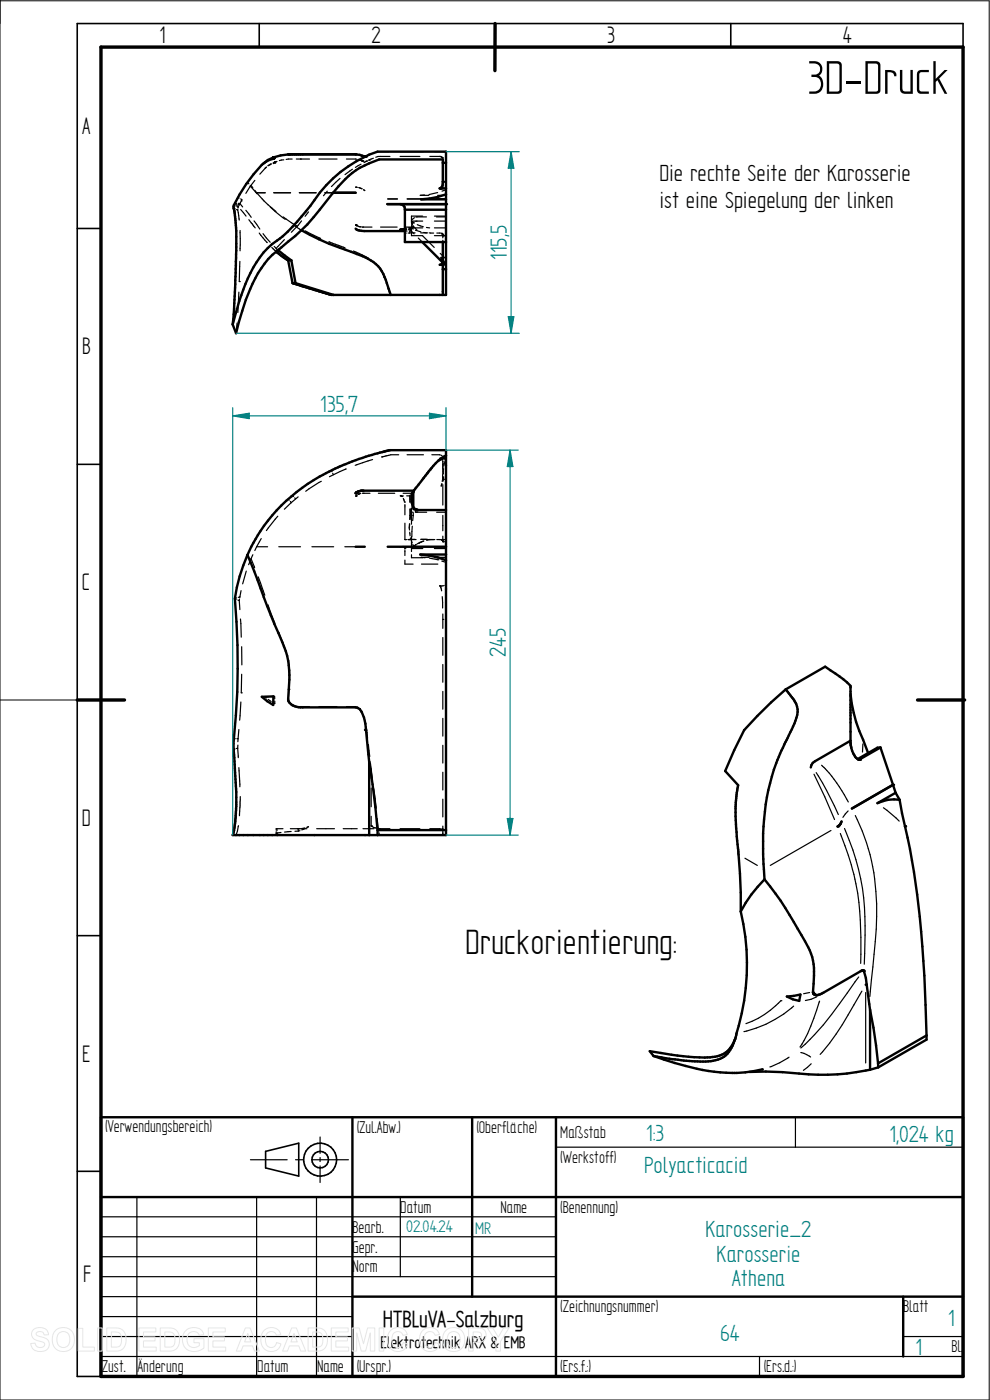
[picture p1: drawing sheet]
<svg xmlns="http://www.w3.org/2000/svg" width="210mm" height="297mm" viewBox="0 0 210 297" stroke-linecap="round" stroke-linejoin="round" font-family="sans-serif">
<path d="M0 0v297h209.8v-296.8h-209.8M0 148.5h16.4" fill="none" stroke="#000" stroke-width=".21"/>
<g fill="none" stroke="#000" stroke-width=".34">
<path d="M55 5v5M105 5v5M155 5v5M204.3 10v-5h-187.9v287h5M16.4 48.5h5M16.4 98.5h5M16.4 148.5h5M16.4 198.5h5M16.4 248.5h5M56.3 244.3l7.1-1.8v7l-7.1-1.7z"/>
<circle cx="67.9" cy="246" r="3.5"/>
<circle cx="67.9" cy="246" r="1.76"/>
</g>
<path d="M21.4 10h182.9v282h-182.9zM105 5v10M16.4 148.5h10M194.6 148.5h10" fill="none" stroke="#000" stroke-width=".72"/>
<g fill="none" stroke="#000" stroke-width=".51">
<path d="M58 33.7a6.8 6.8 0 0 0-4.2 3.3 29.8 29.8 0 0 0-4.3 6.8l.6 5.2v4.2l-.2 7.1-.5 8.5M61.1 32.8a8.3 8.3 0 0 0-5.3 2M61.2 32.8h14.2l2.2 .4M75.4 32.7l-14.3 .1M93.3 40h1.3M93.6 39.8l-.1 .1M93.6 39.8l.3-.9v-5.1h-13.5a18.6 18.6 0 0 0-9.9 7.3 58 58 0 0 1-7.9 9l-2.9 2.4a19.5 19.5 0 0 0-6.6 8.8 62.7 62.7 0 0 0-3 9.4l-.7-1.9M93.9 34.5h.7M58.6 53.4l2.5 1.8M59 53.1l2.8 2.1M61.1 55.2h.7M61.1 55.2l1 4.9"/>
<path d="M61.8 55.2l.9 4.9M64 48.9a63.3 63.3 0 0 0 11.7 5 8.3 8.3 0 0 1 5.9 4.9l1.3 3.8M70.7 40.9h4.7M75.4 48.5l.6 .4 1.3 .1h8.6M82.2 43.3h12.4M84.9 43.3a1.01 1.01 0 0 1 1 1v7.1h8.7M84.9 48.7h1M85.6 48.7h-.1M85.6 48.7h.2M85.9 44.5h8.7M89.6 51.4l4.3 4.3-.3-1M93.9 56.1l-.6 .1"/>
<path d="M93.9 55.8h.1M93.9 51.4v11.2M93.9 57.1h.7M94.6 41.2l-1.7 .6-3.6 .5h5.3M62.1 60.1l8.2 2.5h24.3v-30.4h-14.5a27.5 27.5 0 0 0-14.3 11.5 32 32 0 0 1-8.1 8.1 23.8 23.8 0 0 0-6.5 10.9l-1.8 6.1M62.1 60.1h.6M62.7 60.1l8 2.5M94.6 96.6a15.3 15.3 0 0 0-4.7 4.8l-2.1 2.7M52.5 117.7l.7 1.7a254.2 254.2 0 0 0 6.7 16.8 16.8 16.8 0 0 1 1.5 8l-.3 4.1a2.3 2.3 0 0 0 2.6 1.8h11.7l.9 .4a7.7 7.7 0 0 1 1.3 4.4M59.6 107.3a43.3 43.3 0 0 1 15.9-9.7l4-1.3 3.1-.8h12v81.7h-45.2l.5-2.6 .2-3.5v-3.1l-.6-10.2a156.9 156.9 0 0 0 .3-30.8 35 35 0 0 1 9.8-19.7zM75.4 116h2M82.3 116h12.3"/>
<path d="M87.7 104.4l-.4 1.5M87.7 104.4v3.1M87.7 104.4l-.4 1v1.1l.3 1 .4 .4M87.8 104.1l-.1 .3M87.8 104.1h-11.2l-.8 .3M88 108l.1 .1M88.2 108.2h.1M88.5 108.2h6.1M94.6 117.6h-5.4l3.6 .6 1.8 .7M55.5 147.8l2.5-.1v1.9zM77.4 154.9h.2M77.6 154.9l.7 6.7"/>
<path d="M166.7 146.3l.9 1.1a4.9 4.9 0 0 1 .9 6.1l-.3 .6a51.8 51.8 0 0 0-5.8 16.5 67.2 67.2 0 0 0-.2 16M166.7 146.3l-3.1 2.7-5.7 5.9-2.2 4.3-1.9 4.4 2.8 3-.5 3.3a48.2 48.2 0 0 0 .4 9.3 137.4 137.4 0 0 1 .6 14.2M166.7 146.3l8.3-4.9 3.9 2.7 1.5 1.4 .1 12.3a4.7 4.7 0 0 0 1.5 3.3M180.4 157.1l-7.5 4.4-.5 .3-.4 1M180.4 147.2a30.2 30.2 0 0 0 2.7 9.7l1 2.8M186.8 158.6l-4.4 2.5M186.8 158.6h-.7l-4.2 2.4M186.8 158.6l2.6 7.9M78.3 161.6l1.3 9.6 .5 4.9M78.3 161.6v15.6M80.1 176.1h14.5M80.1 176.1v1.1"/>
<path d="M178.4 174.7l-.7 .6M178.4 174.7l-.3 .4M178.5 174.3l-.1 .4M182.1 161.1h.1M189.4 166.5l-8.7 5M189.4 166.5l.6 1.7M190 168.2l-3.9 2.2a7.9 7.9 0 0 1 4.7-.7M190 168.2l.8 1.5M190.8 169.7l.5 2.8a189.5 189.5 0 0 1 5 40.7l.3 6.5M157.1 193.4a50.8 50.8 0 0 1-1.1 27M162.2 186.6a90 90 0 0 1 9.8 15.7l.5 1.5a27.5 27.5 0 0 1 0 6.8M162.2 186.6a27 27 0 0 0-5.1 6.8"/>
<path d="M166.9 211.4l2.9-.4-.3 1.3-1.3-.3zM172.5 210.7l.1 .1M172.7 210.9l.3 .2M182.9 205.9l-8.2 4.7-.7 .3-1 .2M183 205.9h.1M183.2 206h.1M183.3 206.1l.4 1.4 .2 1.4M183.9 208.9l.7 5.3M183.9 208.9h-.3M184.6 214.2l.7 3.8 1 7.6M184.6 214.2v12.7M196.6 219.7l-10.3 5.9"/>
<path d="M196.6 219.7v.9l-10.3 5.8M21.4 237h182.9v55h-182.9zM74.8 237v55M100.2 237v38.1M117.9 237v55M138.6 224a52.4 52.4 0 0 0 15.5 3.6 26 26 0 0 0 7.7-.7M156 220.4a5.5 5.5 0 0 1-5.9 3.9h-2.9l-3.5-.4-5.9-.9 .8 1M156 220.4a5.8 5.8 0 0 1-6.3 4.8l-4.6-.2-6.5-1M156 220.3v.1M184.6 226.9a51.9 51.9 0 0 1-18.6 .6l-7-.1M186.3 225.6v.8M186.3 226.4l-1.7 .5"/>
<path d="M21.4 254h182.9M74.8 275.1h129.5M191.6 275.1v12.7"/>
</g>
<g fill="none" stroke="#000" stroke-width=".25">
<path d="M52.5 38.7l.3 .3M53.1 39.4l1.4 1.7M53.3 39.3l.3 .5M54.1 38.3l-1.9 2.7M56.3 35.7l-1.2 1.3M56.5 35.5l-.2 .2M56.5 35.4l-.2 .3M57.5 34.7l-.6 .5 .6-.4M58.3 34.4h.1M58.3 34.5h.1M58.3 34.4l-.3 .1M58.3 34.6l-.3 .1"/>
<path d="M58.8 34.2l-.5 .2M60.2 33.9l-.9 .2M62 33.7l-1.3 .1M62.9 33.7h2.8M63.8 33.7h.1M67.6 33.7h3.9M72.1 37.8l-1.8 1.8M73.5 33.7l2.1 .1M74.8 35.9l-1.6 1.1M75.4 39.7l.4 .1M75.5 39.7h.1M75.9 33.8l.3 .1"/>
<path d="M76.1 39.8l.7 .2-.6-.2M76.2 33.9h.1M76.3 33.9h.1M76.3 34h.2M76.4 34h.1M76.5 34h.1M76.6 34h.1M76.6 34.8l-1.2 .7M76.6 34.1h.1M76.7 34.1h.1M76.8 34.1h.1M76.8 33l.1 .1"/>
<path d="M76.8 33h.1M76.8 33.1h.1M76.8 34.1l.5 .1M77.1 33.2l.2 .1M77.2 33.2h.1M77.5 33.3h.1M77.6 33.2h.1M77.8 33.1h-.2M77.8 34.2h-.2M78 34.1l-.8 .4M78.1 32.9l-.1 .1M78.3 34h.1"/>
<path d="M78.4 33.9h.1M78.4 33.9l-.2 .1M79.2 33.6l-.6 .2M80.1 32.2h2.4M80.3 33.2l-.6 .2M80.5 33.2h2.2M84.9 33.2h4.2M84.9 32.2h4.8M91.2 33.2h2.1M92.2 32.2h2.4M93.3 33.2h.1M93.4 33.2h.1"/>
<path d="M93.6 33.3l.1 .1M93.7 33.4h.1M93.8 33.4h.1M93.8 33.5h.1M93.9 33.7v.1M49.6 44.1l.3 .1M49.6 43.5l.3 .2M49.8 43.1h.4M49.8 43.1l.3 .1M49.8 43.1l.6 .7M50.2 44.4l.2 .2M50.2 43.8l.3 .1"/>
<path d="M50.3 42.1l-.1 .1M50.4 42l.1-.1 .2 .1M50.4 44.6l.4 2.1M50.5 43.3l.3 .1M50.5 44.4l-.1 .2M50.5 43.9v.2M50.5 43.1l.4 .1 .6 .7M50.8 59.7h.1M50.9 55.5l-.1 4.2M50.9 48.9v4.3M51.1 42.2l.2 .1-.8 1.6M51.1 44.4l1.1 1.4"/>
<path d="M51.1 42.6h.1M52.2 44.6l1.1 1.5M52.8 46.6l1.3 1.7M53.9 46.9l1.2 1.7M54.1 40.4l.3 .5M54.4 40.9h.1M54.4 40.9h1.9M54.4 40.9l1.6 1.7 2.5 2.3M55 49.4l1.7 2.1M55.8 49.6l1.5 1.8M57.3 43.9l3.2 2.6M57.7 52.5l.9 .9"/>
<path d="M58.1 40.9h3.5M58.2 52.3l.8 .8M58.7 52.6l-.1 .3M59.1 53l-.3 .3-.1-.2M59.7 52.5l-.3 .2M60.1 46l3 2M60.3 50.8l-1.5 1.7M62.2 47.8l1.8 1.1M63.5 40.9h3.6M64 46.9l-2.2 2.4M64.8 49l3.2 1.6M65.4 45l-.7 .9"/>
<path d="M68.9 40.9h1.8M69.4 40.6l-.8 .9M69.8 51.3l3.4 1.3M75 53.3l3.2 1.5M75.4 47.7h.1M75.5 47.8h.1M75.6 47.8h.1M75.6 47.9h.1M75.7 47.9h.1M75.9 48l.6 .1M76.5 48.1h.1M76.8 48.2h2.1"/>
<path d="M77.1 40.3l.3 .1M79.7 56a6.5 6.5 0 0 1 1.9 3.1M80.7 48.2h3.5M82.3 42.2h2M85.9 49.4h.3M85.9 49h.5M85.9 48.3h.3M85.9 48.7h.3M86.1 48.2h1.7M86.4 42.2h4.1M86.6 48.3h.3M86.6 48.7h.4"/>
<path d="M86.8 48.5h.1M86.8 48.5l.1 .1M86.8 49h.4M86.9 48.3h.1M86.9 48.4l-.1 .1M86.9 48.3v.4M86.9 49.1v.3M87 48.7h.1M87 48.7l.8 .9M87 48.5v.1M87.1 48.3l.6 .3M87.3 47.1h.1"/>
<path d="M87.3 47h.1M87.3 48.6v1.4h2.4M87.3 48.1l.1 .1M87.3 46.9h2.4M87.3 47.8v.5M87.4 47.4l.1 .3M87.4 48.3l-.1 .1 2.4-.1M87.4 46.9l-.1 .3M87.6 47.9l.1 .1M87.6 48.3h.2M87.7 48l-.2 .1M87.7 48l.7 .8"/>
<path d="M87.8 47.1l-.4 .5M87.9 47.3l-.6-.3v.5M87.9 46.2l-.4 .4M88.1 49.4h-1.5M88.2 48.9h.1M88.2 48.9l1.1 .3M88.5 46.9h-.3M88.5 47.7l1.3 .4M88.7 50.5l.9 .9M89.2 49.4h1.5M89.7 45.8h-2.4v1.4M89.7 50l2.4 2.5"/>
<path d="M89.9 49.3l.5 .1M90 41.4h-.8h1.8M90.5 46l-2.3 .1M90.5 48.3h.6M91.1 49.4h.9M92.2 45.8h2.4M92.2 46.9h2.4M92.2 50h2.4M92.2 48.3h2.4M92.5 42.2h2.1M92.6 46h2M92.7 49.4h.7"/>
<path d="M92.8 41.4h1.8M92.8 40.9l-1.8 .4M93.3 56.2h.3M93.4 53.8l1.2 1.1M93.6 49.5h.1M93.6 54.7l.2 .2M93.7 49.6h.1M93.7 49.6l.1 .1M93.9 49.7h.1M93.9 55.4h.1M93.9 49.8h.1M93.9 55.7l.1 .1"/>
<path d="M93.9 50h.1M93.9 49.9h.1M93.9 56h.1M93.9 49.9v.6M93.9 51v.4M93.9 57.1h.2M93.9 50h.2M94 55.2l.1 .2M94 55.6h.1M94 55.6l.1 .2M94 56.2h.4M94.1 55.4h.1"/>
<path d="M94.1 55.4v.1M94.1 55.9l.1 .1M94.2 56h.1M94.3 56h.1M94.4 57.1h.2M94.4 50h.2M94.4 56.2h.1M94.6 40.3l-.8 .3M50.3 68.5l-.2 2.2M50.7 62l-.2 4.3M70.3 62.6h.1M82.2 60.9l.6 1.7"/>
<path d="M93.9 62.6h.1M70.3 99.8l.1 .3M73.4 99.5l-3.5 1.6M79 97.5l-3.6 1.2M81 96.9h.1M84.6 96.5h-1.7l-1.9 .4M86.4 96.5h3.4M91.6 99.2l-2.2 2.7M91.6 96.5h1.8M93.6 96.6l.2 .1M93.6 97.2h-.3l.1 .1M93.6 97.4l.3 .2"/>
<path d="M93.9 97.9v.1M93.9 96.9v.1M93.9 97h.1M93.9 97.2h.1M93.9 97h.2M93.9 98.4h.2M93.9 97.2v.3M93.9 97.7v.4M93.9 98.3v2.3M94 97.2h.4M94.1 99.4v1.1M94.3 98l-.2 .8"/>
<path d="M94.4 97h.2M94.4 98.4h.2M94.4 97.2l-1.5 .8M94.4 97.2v.4M53.3 118.5l-.6 1.3M53.3 118.5l.7 1.9M53.6 117.7l-.3 .8M54.4 116l-.3 .8M54.4 116h2.4M55.4 114.3l-1 1.7M58.9 109.5l-2.4 3.1M59.1 116h4.7"/>
<path d="M61.1 105.9l.2 .2M61.6 106.4l.2 .2M62.1 105.1l.2 .2M62.5 105.6l.2 .2M63.2 105.4l-2.9 2.6M66.2 116h4.6M68.2 102.1l-3.3 2.1M70.6 100.4l.1 .3M73.2 116h2.2M75.4 105.3h.1M75.5 105.2h.1M75.6 105.1h.1"/>
<path d="M75.9 104.9h.1M76.5 104.7l-.5 .2M76.9 104.6h.1M77 104.6h1.5M80.3 104.6h3.4M82.2 116h.1M84.9 116h.2M84.9 105.2h.7M85.1 105.2l.1 .1M85.2 105.3h.1M85.3 116h9.3M85.5 104.6h1.7"/>
<path d="M85.6 105.7l.2 .8M85.6 116h.1M85.8 106.5h.1M85.9 116.1h.1M85.9 116.3h.1M85.9 116.2h.1M85.9 111v3.5h.3M85.9 118.8v.9h1.7M85.9 107.1v2.1M85.9 116.2v.3M85.9 116.8v1.1M86.3 105.2h.7"/>
<path d="M86.6 114.5h1.7M86.8 112l.1 .4M86.9 111.1l-.1 .9M86.9 114.5h.1M86.9 112.9l.1 .8M86.9 111.2l-.1 .8M87 109.3h.1M87 109.3l-.1 .9M87 105.2v1.4M87 108v1.3M87 105.2v1.3M87 105v.2"/>
<path d="M87 107.9l.1 1.4M87.1 114.1l.1 .4M87.1 109.3l-.1 .9M87.2 104.6v.2M87.3 116.2h.1M87.3 105.8h.1M87.3 114.8l.1 .3M87.3 117.7v.6h2.4M87.3 109.3h.1M87.3 108.7h.3M87.3 116.3h2.4M87.3 105.8v1"/>
<path d="M87.3 107.7v3.5M87.3 113.8v3.2M87.3 105.9h.1M87.3 115.1v1.1l.5-.4M87.3 106v.1M87.3 106.3v.6M87.4 116.1l-.1 .1M87.4 107.4l.4 .8M87.5 111.6l-.1 2.3M87.5 109.3h.2M87.6 115.5l.2 .4M87.7 109.3l-.2 1.1"/>
<path d="M87.7 107.5v.6M87.7 108.8v.5M87.8 115.9l-.2 .1M87.9 115.7l-.2 .2M88.1 108.5l.4 .2M88.1 108.7h2.4M88.1 115.6l-.3 .3M88.3 115.6h-.2M88.3 103.3l-1.1 1.3M88.3 115.5l-.2 .1M89.2 114.4h1.5M89.4 119.7h3.5"/>
<path d="M89.7 114.8l-1.2 .6M89.9 114.8l-1.1 .5M91 118.2h-1.7l.9 .1M91.1 118.4l1.8 .3M91.1 114.5l-.6 .1M92.2 118.3h2.4M92.2 116.3h2.4M92.2 114.5l-1.6 .1M92.6 108.7h2M92.7 114.5h1.9M92.8 118.2h1.8M92.9 118.7h.1"/>
<path d="M93.6 114.5h.1M93.7 114.6h.1M93.7 119l.9 .3M93.8 102.6l-.2 .5 .1-.4M93.9 101.7h.1M93.9 114.8h.1M93.9 101.7l-.1 .5M93.9 100.7v1M93.9 114.9h.1M93.9 114.9h.2M93.9 102.8v4.3M93.9 109.3v3.3"/>
<path d="M93.9 113.7v1.2M94.1 101.7h.1M94.1 101.7l-.1 .4M94.1 101.1v.6M94.4 114.9h.2M50.2 126.8l-.4 .2 .3 .1M50.5 127.3l.3 .1M50.8 127.4l.1 1.9M50.8 127.2v.2M50.9 126.6l-.4 .1M50.9 126.6l-.1 .3M51 131.3l.2 3.9"/>
<path d="M51.1 125.3l-.2 1.3M51.3 137.2v3.9M52.2 121.2l-.7 2.7M54.8 122.4l1.4 3.9M56.9 128.3l1.4 3.9M59.1 134.1l1.5 3.9M61.1 140l.3 2.2v1.9M93.3 124.3h.1M93.4 124.3h.1M93.4 124.4h.1M93.4 124.4l.3 .9M93.8 126.6l.1 2.4"/>
<path d="M93.9 131.4h.1M93.9 130.3v3M93.9 135.3v3.7M94.1 124.2l-.4 .1M94.6 124.2h-.2M49.6 156.7h.3M49.9 158.9l-.3 .1M50.2 156.7h.3M50.4 158.7l-.2 .1M50.4 158.7l.1 2M50.5 158.1l-.1 .6M50.5 156.7v.7"/>
<path d="M50.7 154.8l-.2 1.9M51.1 148.9l-.3 3.9M51.2 147h.1M51.3 143l-.1 4M56.9 147.8h-.6l.2 .3M56.9 148.4l.6 .4M57.6 147.8l.7-.1v.5M58.3 148.8v.5l-.4-.2M61.3 146.2h.1M61.3 146.3l-.1 2 .1 .5M61.7 149.2l.9 .5M63.2 149.9h2.5"/>
<path d="M63.8 149.9h.1M67.6 149.9h3.9M73.5 149.9h2M75.7 150l.2 .1M76.1 150.2l.1 .1M76.2 150.3h.1M76.3 150.5l.4 .7M77 151.9l.6 1.5M77.7 154.2l.1 .9M77.9 155.3l.1 1.3M78.1 157.9l.3 2.6M93.9 141v3.7"/>
<path d="M93.9 146.7v3.8M93.9 152.4v3.8M93.9 158.1v3.8M183 157.8v1.8M50.6 175.2l-.5 2M50.7 162.9l.2 4M51 169l-.2 4.1M58.6 176.8h.1M58.6 176.8v.1M58.6 176.4v.4M58.7 177.1l.1 .1M58.8 177.2h.1"/>
<path d="M58.8 175.8v.4M58.8 176.7v.5M59.6 176.6l-.8 .1M60 175.8h-1.4v.3M61.6 175.8h3.5M61.8 176.4l-1.4 .1M63.1 175.8h.1M63.3 175.8v.1M63.3 176.1v.2M63.3 176.3l-.7 .1M63.6 176.2l-.3 .1M64.7 175.6l-.7 .2"/>
<path d="M64.7 175.8l-.7 .3M65.1 175.5l.3-.1-.3 .2M67.2 175.8h3.8M72.8 175.8h3M77 175.8h1.3M78.5 175.8h.8M78.6 161.8l.1 1.4M78.7 175.2h.1M78.7 175.3h.1M78.7 163.2l.3 2M78.7 163.2v1.9M78.7 167.2v4"/>
<path d="M78.7 173.2v2M78.8 175.3h.1M79.1 175.5l.5 .1M79.3 167.3l.5 4.2M79.6 175.6h.1M80 175.7h.1M80 173.7l.2 2.1M80 175.8h2.7M80 175.7l.2 .1M80.2 175.8h.1M80.4 175.8v.4M80.4 176.7v.5"/>
<path d="M84.9 175.8h4.2M91.2 175.8h2.2M93.7 175.8h.2M93.9 163.8v3.8M93.9 169.5v3.8M93.9 175.3v1.9M172.7 164.3l4.3 9.6M173.1 163.9l2.2 3.8 2.5 5.1M174.3 162.3l.2 .3a29.3 29.3 0 0 1 5.5 7.5M176.3 176.2l-12.9 7.4M178.3 176.8a57.2 57.2 0 0 1 4.3 25.6v2M179.2 175.8a49.8 49.8 0 0 1 4.3 22.6l-.2 6.2"/>
<path d="M179.9 172l-1.1 1.4M181.4 173a45.9 45.9 0 0 1 4.5 24.1l-1.4 14.3M182.2 161.1h.1M187.4 171.4l3.4 2.8M158 182.1l2.7 1.5M165.7 212.3h.1M165.7 212.3l-.6 .6a18.4 18.4 0 0 1-6.9 4.3M168.4 213.4a24.5 24.5 0 0 1-10.6 5.5M171.7 210.6l-1.2 .2M173.2 211.5l-1.2 .5-1.1 .3M173.9 212.4a38.9 38.9 0 0 1-4.2 9.7M174.3 210.8v.1"/>
<path d="M174.6 210.7l-.2 .1M182.2 207.3a92.5 92.5 0 0 1-11.4 14.2l-.9 .8M182.8 210.3a75.9 75.9 0 0 1-8.3 12.8l-.5 .6M183.6 210.6v14.9M167.4 224.3l-2 1.2-2.1 .9M168.7 237v6.4M169.9 223.3l.7 .2 1.4 .7M172.1 225.7l-1.7 1.4M21.4 258.1h96.5M29 254v38M53.1 246h7.8M54.4 254v38"/>
<path d="M62.7 246h1.7M66.2 246h7.7M67.1 254v38M67.9 241.2v3.5M67.9 245.6v.8M67.9 247.4v3.5M84.9 254v16.8M117.9 243.4h86.4M21.4 270.8h96.5M21.4 266.6h96.5M21.4 262.4h96.5M21.4 275.1h53.4"/>
<path d="M21.4 279.3h53.4M21.4 287.8h182.9M21.4 283.5h53.4M161.1 287.8v4.2M191.6 283.5h12.7"/>
</g>
<g fill="#000">
<circle cx="58" cy="33.4" r=".25"/>
<circle cx="58" cy="33.6" r=".25"/>
<circle cx="58" cy="33.7" r=".25"/>
<circle cx="58" cy="33.5" r=".25"/>
<circle cx="61.1" cy="32.8" r=".25"/>
<circle cx="61.4" cy="32.7" r=".25"/>
<circle cx="75.4" cy="32.7" r=".25"/>
<circle cx="77.6" cy="33.2" r=".25"/>
<circle cx="93.3" cy="40" r=".25"/>
<circle cx="93.4" cy="39.9" r=".25"/>
<circle cx="93.5" cy="39.9" r=".25"/>
<circle cx="93.6" cy="39.8" r=".25"/>
<circle cx="93.9" cy="38.6" r=".25"/>
<circle cx="58.8" cy="53.3" r=".25"/>
<circle cx="85.2" cy="48.7" r=".25"/>
<circle cx="85.6" cy="48.7" r=".25"/>
<circle cx="85.7" cy="48.7" r=".25"/>
<circle cx="85.8" cy="48.7" r=".25"/>
<circle cx="85.9" cy="48.6" r=".25"/>
<circle cx="93.5" cy="56.2" r=".25"/>
<circle cx="93.9" cy="55.6" r=".25"/>
<circle cx="93.9" cy="55.7" r=".25"/>
<circle cx="93.9" cy="56.1" r=".25"/>
<circle cx="93.9" cy="55.8" r=".25"/>
<circle cx="93.9" cy="56" r=".25"/>
<circle cx="93.9" cy="55.9" r=".25"/>
<circle cx="94.6" cy="43.3" r=".25"/>
<circle cx="75.4" cy="104.6" r=".25"/>
<circle cx="75.5" cy="104.6" r=".25"/>
<circle cx="75.6" cy="104.5" r=".25"/>
<circle cx="75.7" cy="104.4" r=".25"/>
<circle cx="88" cy="108" r=".25"/>
<circle cx="88.2" cy="108.1" r=".25"/>
<circle cx="88.2" cy="108.2" r=".25"/>
<circle cx="88.3" cy="108.2" r=".25"/>
<circle cx="88.4" cy="108.2" r=".25"/>
<circle cx="88.5" cy="108.2" r=".25"/>
<circle cx="177.7" cy="175.3" r=".25"/>
<circle cx="182" cy="161.1" r=".25"/>
<circle cx="182.1" cy="161.1" r=".25"/>
<circle cx="182.2" cy="161.1" r=".25"/>
<circle cx="182.3" cy="161.1" r=".25"/>
<circle cx="182.4" cy="161.1" r=".25"/>
<circle cx="189.4" cy="166.5" r=".25"/>
<circle cx="192" cy="175.3" r=".25"/>
<circle cx="172.5" cy="210.6" r=".25"/>
<circle cx="172.6" cy="210.8" r=".25"/>
<circle cx="172.6" cy="210.9" r=".25"/>
<circle cx="173" cy="211.1" r=".25"/>
<circle cx="173.1" cy="211.1" r=".25"/>
<circle cx="182.9" cy="205.9" r=".25"/>
<circle cx="183" cy="205.9" r=".25"/>
<circle cx="183.1" cy="205.9" r=".25"/>
<circle cx="183.2" cy="206" r=".25"/>
</g>
<path d="M94.6 95.5h15.3M94.6 177.2h15.3M107.6 173.7h1.2l-.6 3.5z" fill="none" stroke="#008080" stroke-width=".25"/>
<path d="M107.6 173.7h1.2l-.6 3.5z" fill="#008080"/>
<path d="M108.2 95.5l.6 3.5h-1.2z" fill="none" stroke="#008080" stroke-width=".25"/>
<path d="M108.2 95.5l.6 3.5h-1.2z" fill="#008080"/>
<path d="M49.4 86.5v90.7M91.1 87.7l3.5 .5-3.5 .6zM94.6 86.5v9M108.2 95.5v81.7" fill="none" stroke="#008080" stroke-width=".25"/>
<path d="M91.1 87.7l3.5 .5-3.5 .6z" fill="#008080"/>
<path d="M49.4 88.2l3.5-.5v1.1z" fill="none" stroke="#008080" stroke-width=".25"/>
<path d="M49.4 88.2l3.5-.5v1.1z" fill="#008080"/>
<path d="M94.6 32.2h15.6M50.1 70.7h60.1M107.8 67.2h1.2l-.6 3.5zM49.4 88.2h45.2" fill="none" stroke="#008080" stroke-width=".25"/>
<path d="M107.8 67.2h1.2l-.6 3.5z" fill="#008080"/>
<path d="M108.4 32.2l.6 3.5h-1.2z" fill="none" stroke="#008080" stroke-width=".25"/>
<path d="M108.4 32.2l.6 3.5h-1.2z" fill="#008080"/>
<path d="M108.4 32.2v38.5" fill="none" stroke="#008080" stroke-width=".25"/>
<g fill="none" stroke="#e6e6e6" stroke-width=".21">
<path d="M7.1 282.1a2.02 2.02 0 0 1 3.1 .7l.1 .4h-.9a.9 .9 0 0 0-.8-.7 .9 .9 0 0 0-.9 .5l.1 .3 .5 .2a2.15 2.15 0 0 1 2.1 1.4 1.72 1.72 0 0 1-2.3 1.8l-.7-.2-.7-.7-.2-.8 1-.1a1.06 1.06 0 0 0 .9 1 1.06 1.06 0 0 0 1.1-.7 1.66 1.66 0 0 0-1.6-.8 1.37 1.37 0 0 1-.8-2.3zM11.8 282.3a2.46 2.46 0 0 1 3.1-.2 2.46 2.46 0 0 1 .8 3 2.4 2.4 0 0 1-3.1 1.5 2.4 2.4 0 0 1-1.5-3.1l.2-.5zM12.4 282.9a1.39 1.39 0 0 1 1.7-.3 1.39 1.39 0 0 1 .7 1.6 1.41 1.41 0 0 1-1.4 1.7 1.41 1.41 0 0 1-1.3-1.7l.1-.8zM16.6 281.8h1v4h2.4v.8h-3.4zM20.7 281.7h1v4.9h-1zM22.6 281.7h1.9a2.2 2.2 0 0 1 2.2 2.8 2.02 2.02 0 0 1-2.2 2.1h-1.9zM23.6 282.6a1.8 1.8 0 0 1 2 .5 2.09 2.09 0 0 1-.4 2.6l-1.6 .1zM29.5 281.7h3.6v.9h-2.7v1h2.5v.9h-2.5v1.3h2.7v.8h-3.6zM34 281.7h1.8a2.2 2.2 0 0 1 2.3 2.8 2.02 2.02 0 0 1-2.2 2.1h-1.9zM35 282.6a1.8 1.8 0 0 1 1.9 .5 2.09 2.09 0 0 1-.4 2.6l-1.5 .1zM39.4 282.3a2.33 2.33 0 0 1 3.8 .8l-1 .2a1.37 1.37 0 0 0-1.6-.7 1.37 1.37 0 0 0-.9 1.5 1.56 1.56 0 0 0 .8 1.6 1.56 1.56 0 0 0 1.8-.2v-.6h-1.2v-.9h2.2v2a2.65 2.65 0 0 1-3.1 .5 2.65 2.65 0 0 1-1.5-2.7l.3-1zM44.2 281.7h3.6v.9h-2.6v1h2.4v.9h-2.4v1.3h2.7v.8h-3.7z"/>
<path d="M52 281.7h1.1l1.9 4.9h-1l-.4-1.1h-2l-.4 1.1h-1.1zM52.6 282.9l.6 1.8h-1.3zM56 282.3a2.12 2.12 0 0 1 3.6 .8l-1 .2a1.24 1.24 0 0 0-1.6-.7 1.24 1.24 0 0 0-.7 1.6 1.28 1.28 0 0 0 .4 1.4 1.28 1.28 0 0 0 1.6 0l.4-.8 .9 .3a2.19 2.19 0 0 1-2.5 1.6 2.19 2.19 0 0 1-1.8-2.5l.1-.9zM61.9 281.7h1l2 4.9h-1.1l-.4-1.1h-2l-.4 1.1h-1.1zM62.4 282.9l.7 1.8h-1.4zM65.4 281.7h1.8a2.2 2.2 0 0 1 2.3 2.8 2.02 2.02 0 0 1-2.3 2.1h-1.8zM66.3 282.6a1.8 1.8 0 0 1 2 .5 2.09 2.09 0 0 1-.4 2.6l-1.6 .1zM70.3 281.7h3.6v.9h-2.7v1h2.5v.9h-2.5v1.3h2.8v.8h-3.7zM74.7 281.7h1.5l.9 3.4 .9-3.4h1.5v4.9h-.9l-.1-3.8-.9 3.8h-1l-.9-3.8-.1 3.8h-.9zM80.4 281.7h1v4.9h-1zM82.8 282.3a2.12 2.12 0 0 1 3.6 .8l-.9 .2a1.24 1.24 0 0 0-1.6-.7 1.24 1.24 0 0 0-.8 1.6 1.28 1.28 0 0 0 .5 1.4 1.28 1.28 0 0 0 1.5 0l.4-.8 .9 .3a2.19 2.19 0 0 1-2.5 1.6 2.19 2.19 0 0 1-1.7-2.5l.1-.9zM89.6 282.3a2.12 2.12 0 0 1 3.6 .8l-.9 .2a1.24 1.24 0 0 0-1.6-.7 1.24 1.24 0 0 0-.7 1.6 1.28 1.28 0 0 0 .4 1.4 1.28 1.28 0 0 0 1.5 0l.4-.8 1 .3a2.19 2.19 0 0 1-2.6 1.6 2.19 2.19 0 0 1-1.7-2.5l.1-.9z"/>
<path d="M94.6 282.3a2.46 2.46 0 0 1 3.1-.2 2.46 2.46 0 0 1 .8 3 2.4 2.4 0 0 1-3.1 1.5 2.4 2.4 0 0 1-1.4-3.1l.1-.5zM95.2 282.9a1.39 1.39 0 0 1 1.7-.3 1.39 1.39 0 0 1 .7 1.6 1.41 1.41 0 0 1-1.3 1.7 1.41 1.41 0 0 1-1.4-1.7l.1-.8zM99.4 281.7h1.6a1.61 1.61 0 0 1 2.1 1.5 1.62 1.62 0 0 1-2.1 1.6h-.6v1.8h-1zM100.4 282.6a1.62 1.62 0 0 1 1.7 .3 .7 .7 0 0 1-.1 .8 .7 .7 0 0 1-.7 .2h-.9zM103.4 281.7h1.1l1.2 2 1.1-2h1.2l-1.8 2.9v2h-1v-2z"/>
</g>
<text font-size="11.3" x="171.3" y="19.9">3D-Druck</text>
<text font-size="8.4" x="98.7" y="202.4">Druckorientierung:</text>
<g font-size="5.7">
<text x="33.8" y="9.2">1</text>
<text x="78.8" y="9.2">2</text>
<text x="128.8" y="9.2">3</text>
<text x="178.8" y="9.2">4</text>
<text x="17.4" y="28.4">A</text>
<text x="17.4" y="75.2">B</text>
<text x="17.4" y="125.2">C</text>
<text x="17.4" y="175.2">D</text>
<text x="17.4" y="225.2">E</text>
<text x="17.6" y="271.9">F</text>
</g>
<g font-size="5.6">
<text x="139.9" y="38.4">Die rechte Seite der Karosserie</text>
<text x="139.9" y="44.1">ist eine Spiegelung der linken</text>
</g>
<g font-size="5.6" fill="#008080">
<text x="107.5" y="55.2" transform="rotate(-90 107.5 55.2)">115,5</text>
<text x="67.9" y="87.4">135,7</text>
<text x="107.3" y="139.4" transform="rotate(-90 107.3 139.4)">245</text>
<text x="137.1" y="242">1:3</text>
<text x="188.7" y="242.2">1,024 kg</text>
<text x="136.7" y="248.8">Polyacticacid</text>
<text x="149.6" y="262.4">Karosserie_2</text>
<text x="152" y="267.6">Karosserie</text>
<text x="155.3" y="272.9">Athena</text>
<text x="201.2" y="281.3">1</text>
<text x="152.7" y="284.6">64</text>
<text x="194.2" y="287.4">1</text>
</g>
<text font-size="5.5" x="81.2" y="281.5">HTBLuVA-Salzburg</text>
<g font-size="4.1">
<text x="22.3" y="240.2">(Verwendungsbereich)</text>
<text x="75.7" y="240.4">(Zul.Abw.)</text>
<text x="101.1" y="240.4">(Oberfläche)</text>
<text x="118.8" y="241.4">Maßstab</text>
<text x="118.8" y="246.7">(Werkstoff)</text>
<text x="84.9" y="257.3">Datum</text>
<text x="106.2" y="257.3">Name</text>
<text x="118.8" y="257.3">(Benennung)</text>
<text x="74.8" y="261.5">Bearb.</text>
<text x="74.8" y="265.7">Gepr.</text>
<text x="74.8" y="270">Norm</text>
<text x="118.8" y="278.4">(Zeichnungsnummer)</text>
<text x="191.6" y="278.4">Blatt</text>
<text x="201.8" y="286.9">Bl.</text>
<text x="21.6" y="291.1">Zust.</text>
<text x="29.2" y="291.1">Änderung</text>
<text x="54.6" y="291.1">Datum</text>
<text x="67.3" y="291.1">Name</text>
<text x="75.7" y="291.1">(Urspr.)</text>
<text x="118.8" y="291.1">(Ers.f.:)</text>
<text x="162" y="291.1">(Ers.d.:)</text>
</g>
<g font-size="4" fill="#008080">
<text x="86.2" y="261.5">02.04.24</text>
<text x="100.8" y="261.7">MR</text>
</g>
<text font-size="4" x="80.7" y="286">Elektrotechnik ARX &amp; EMB</text>
</svg>
